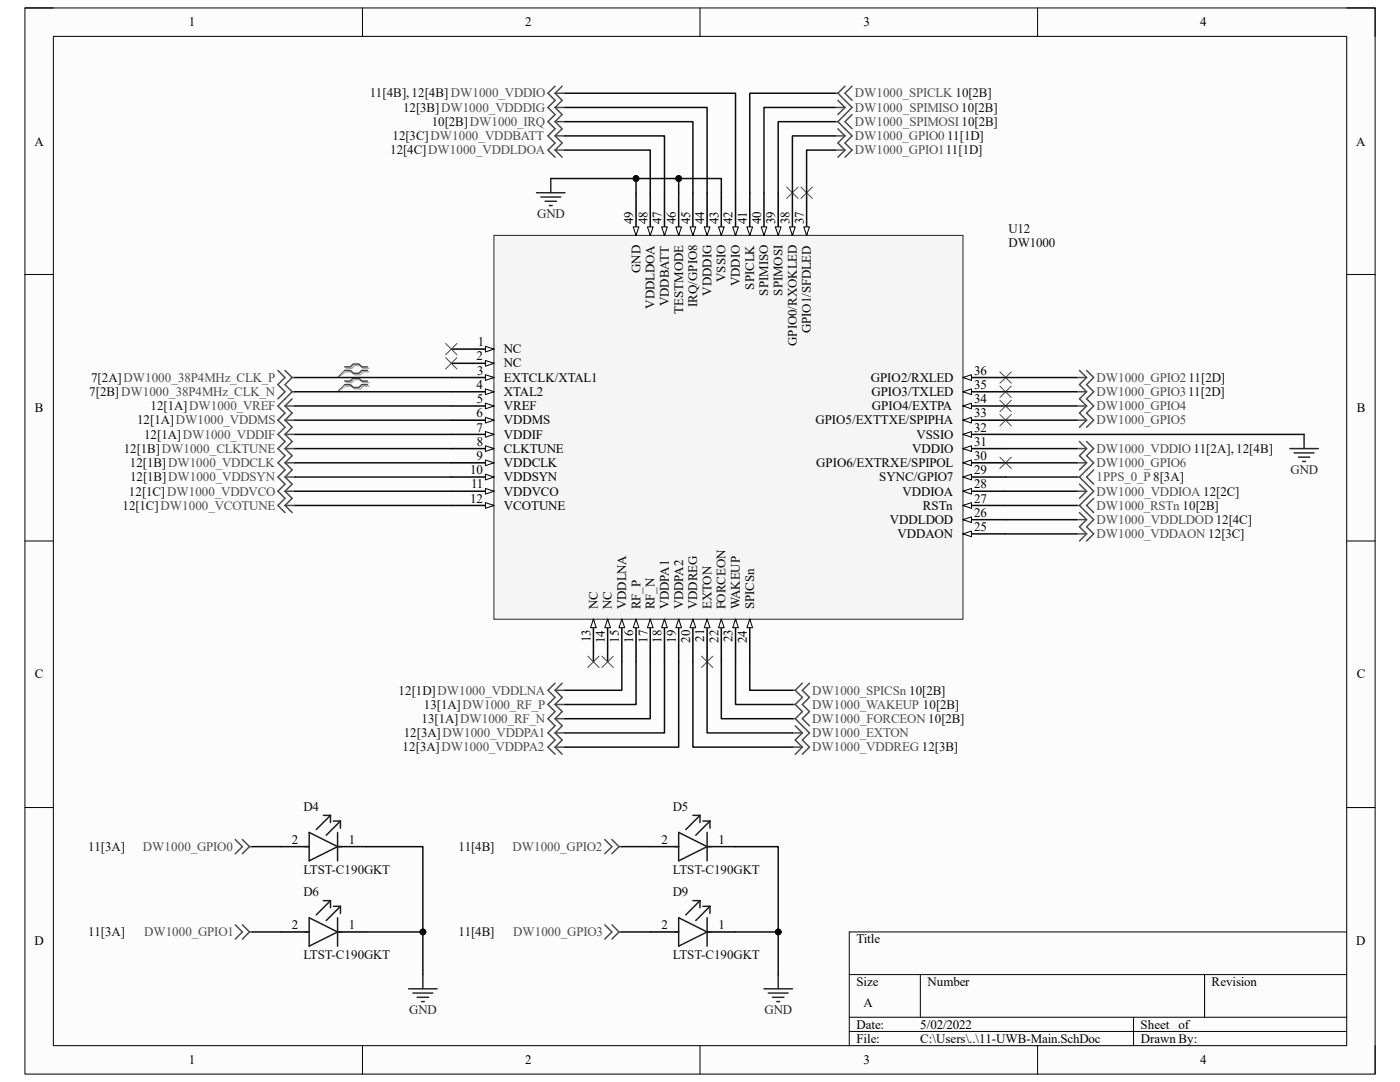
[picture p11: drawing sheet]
<svg xmlns="http://www.w3.org/2000/svg" width="279mm" height="216mm" viewBox="0 0 279 216" stroke-linecap="round" stroke-linejoin="round" font-family="sans-serif">
<path d="M5 1.6h269.4v212.7h-269.4z" fill-rule="evenodd" fill="#fcfcfc"/>
<path d="M5 1.6h269.4v212.7h-269.4z" fill="none" stroke="#000" stroke-width=".2"/>
<path d="M10.6 7.3h258.2v201.4h-258.2z" fill-rule="evenodd" fill="#fcfcfc"/>
<g fill="none" stroke="#000" stroke-width=".2">
<path d="M5 1.6h5.6M10.6 7.3h258.2v201.4h-258.2zM72.3 1.6v5.7M139.7 1.6v5.7M207.1 1.6v5.7M268.8 1.6h5.6v5.7M5 54.8h5.6M268.8 54.8h5.6M5 107.9h5.6M268.8 107.9h5.6M5 161.1h5.6M268.8 161.1h5.6"/>
<path d="M169.5 194.5h99.3M183.7 194.5v8.5M240.4 194.5v8.5M268.8 186h-99.3v22.7M72.3 208.7v5.6M139.7 208.7v5.6M169.5 203h99.3M169.5 205.8h99.3M207.1 208.7v5.6M226.2 203v5.7M274.4 208.7v5.6"/>
</g>
<g fill="none" stroke="#4c4c4c" stroke-width=".3">
<path d="M110.8 20l-1.4 1.4 1.4 1.5-1.4 1.4 1.4 1.4-1.4 1.4 1.4 1.4-1.4 1.5 1.4 1.4M110.8 21.4l1.4 1.5-1.4 1.4M110.8 24.3l1.4 1.4-1.4 1.4M110.8 30l1.4 1.4M110.8 27.1l1.4 1.4-1.4 1.5M110.8 30h2M110.8 27.1h2M110.8 24.3h2M110.8 21.4h2M112.2 20l-1.4 1.4M166.7 30h1.9M166.7 27.1h1.9"/>
<path d="M166.7 24.3h.5M166.7 21.4h1.9M167.2 24.3l2.9 2.8-1.5 1.4 1.5 1.5-1.5 1.4M167.2 25.7l1.4 1.4M167.2 20l1.4 1.4M168.6 30l-1.4 1.4M168.6 27.1l-1.4 1.4 1.4 1.5M168.6 20l1.5 1.4-2.9 2.9M168.6 21.4l-1.4 1.5M170.1 22.9l-1.5 1.4 1.5 1.4M55.5 73.9l1.4 1.4-1.4 1.5 1.4 1.4-1.4 1.4M56.9 73.9l1.4 1.4"/>
<path d="M58.3 75.3l-1.4 1.5 1.4 1.4M58.3 75.3h.6M58.3 78.2l-2.8 2.8 1.4 1.4-1.4 1.4 1.4 1.5-1.4 1.4 1.4 1.4-1.4 1.4 1.4 1.4-1.4 1.5 1.4 1.4-1.4 1.4 1.4 1.4-1.4 1.4 1.4 1.4-1.4 1.5 1.4 1.4M58.3 78.2h.6M58.3 79.6l-1.4 1.4M214.9 75.3h2M214.9 78.2h2M215.4 73.9l1.5 1.4M216.9 73.9l1.4 1.4-1.4 1.5 1.4 1.4-1.4 1.4 1.4 1.4-1.4 1.4 1.4 1.4-1.4 1.5M216.9 78.2l-1.5 1.4 1.5 1.4M216.9 75.3l-1.5 1.5 1.5 1.4M56.9 81l1.4 1.4-1.4 1.4"/>
<path d="M56.9 81h2M56.9 83.8l1.4 1.5-1.4 1.4M56.9 83.8h2M56.9 86.7l1.4 1.4-1.4 1.4M56.9 86.7h2M56.9 89.5l1.4 1.4-1.4 1.5M56.9 89.5h2M56.9 92.4l1.4 1.4-1.4 1.4M56.9 92.4h2M56.9 95.2l1.4 1.4-1.4 1.4M56.9 95.2h2M56.9 98l1.4 1.4-1.4 1.5"/>
<path d="M56.9 98h2M214.9 81h2M214.9 83.8h2M214.9 89.5h2M214.9 92.4h2M214.9 95.2h.5M214.9 98h2M215.4 95.2l2.9 2.8-2.9 2.9M215.4 96.6l1.5 1.4M215.4 88.1l1.5 1.4M216.9 81l-1.5 1.4 1.5 1.4M216.9 83.8l-1.5 1.5"/>
<path d="M216.9 89.5l-1.5 1.4 1.5 1.5M216.9 88.1l1.4 1.4-1.4 1.4 1.4 1.5-2.9 2.8M216.9 98l-1.5 1.4M216.9 92.4l-1.5 1.4M218.3 99.4l-1.4 1.5 1.4 1.4M218.3 93.8l-1.4 1.4 1.4 1.4M56.9 100.9l1.4 1.4M56.9 100.9h2M214.9 100.9h.5M214.9 106.5h2M214.9 103.7h2M215.4 100.9l2.9 2.8-1.4 1.4 1.4 1.4-1.4 1.4"/>
<path d="M215.4 102.3l1.5 1.4M216.9 106.5l-1.5 1.4M216.9 103.7l-1.5 1.4 1.5 1.4M110.8 137.7l1.4 1.5-1.4 1.4M110.8 136.3l-1.4 1.4 1.4 1.5-1.4 1.4 1.4 1.4-1.4 1.4 1.4 1.4-1.4 1.4 1.4 1.5-1.4 1.4 1.4 1.4M110.8 137.7h2M112.2 136.3l-1.4 1.4M158.1 137.7h.6M158.7 137.7l1.4 1.5-1.4 1.4M160.1 136.3l-1.4 1.4M161.5 136.3l-1.4 1.4 1.4 1.5-1.4 1.4 1.4 1.4-1.4 1.4 1.4 1.4M110.8 140.6l1.4 1.4-1.4 1.4"/>
<path d="M110.8 140.6h2M110.8 143.4l1.4 1.4-1.4 1.4M110.8 143.4h2M110.8 146.2l1.4 1.5-1.4 1.4M110.8 146.2h2M110.8 149.1h2M110.8 149.1l1.4 1.4M158.1 140.6h.6M158.1 143.4h.6M158.1 146.2h2M158.1 149.1h2M158.7 140.6l1.4 1.4-1.4 1.4"/>
<path d="M158.7 143.4l2.8 2.8-1.4 1.5 1.4 1.4-1.4 1.4M158.7 144.8l1.4 1.4M160.1 146.2l-1.4 1.5 1.4 1.4M160.1 149.1l-1.4 1.4"/>
</g>
<path d="M98.6 47h93.6v76.6h-93.6z" fill-rule="evenodd" fill="#f5f5f5"/>
<path d="M98.6 47h93.6v76.6h-93.6z" fill="none" stroke="#262626" stroke-width=".2"/>
<path d="M90.1 69.7h8.5" fill="none" stroke="#000" stroke-width=".3"/>
<path d="M96.9 69.1l1.7 .6-1.7 .5z" fill="#fbfbfb"/>
<path d="M96.9 69.1l1.7 .6-1.7 .5z" fill="none" stroke="#000" stroke-width=".2"/>
<path d="M90.1 72.5h8.5" fill="none" stroke="#000" stroke-width=".3"/>
<path d="M96.9 71.9l1.7 .6-1.7 .6z" fill="#fbfbfb"/>
<path d="M96.9 71.9l1.7 .6-1.7 .6z" fill="none" stroke="#000" stroke-width=".2"/>
<path d="M90.1 75.3h8.5" fill="none" stroke="#000" stroke-width=".3"/>
<path d="M96.9 74.8l1.7 .5-1.7 .6z" fill="#fbfbfb"/>
<path d="M96.9 74.8l1.7 .5-1.7 .6z" fill="none" stroke="#000" stroke-width=".2"/>
<path d="M90.1 78.2h8.5" fill="none" stroke="#000" stroke-width=".3"/>
<path d="M96.9 77.6l1.7 .6-1.7 .5z" fill="#fbfbfb"/>
<path d="M96.9 77.6l1.7 .6-1.7 .5z" fill="none" stroke="#000" stroke-width=".2"/>
<path d="M90.1 81h8.5" fill="none" stroke="#000" stroke-width=".3"/>
<path d="M96.9 80.4l1.7 .6-1.7 .6z" fill="#fbfbfb"/>
<path d="M96.9 80.4l1.7 .6-1.7 .6z" fill="none" stroke="#000" stroke-width=".2"/>
<path d="M90.1 83.8h8.5" fill="none" stroke="#000" stroke-width=".3"/>
<path d="M96.9 83.3l1.7 .5-1.7 .6z" fill="#fbfbfb"/>
<path d="M96.9 83.3l1.7 .5-1.7 .6z" fill="none" stroke="#000" stroke-width=".2"/>
<path d="M90.1 86.7h8.5" fill="none" stroke="#000" stroke-width=".3"/>
<path d="M96.9 86.1l1.7 .6-1.7 .5z" fill="#fbfbfb"/>
<path d="M96.9 86.1l1.7 .6-1.7 .5z" fill="none" stroke="#000" stroke-width=".2"/>
<path d="M90.1 89.5h8.5" fill="none" stroke="#000" stroke-width=".3"/>
<path d="M96.9 88.9l1.7 .6-1.7 .6z" fill="#fbfbfb"/>
<path d="M96.9 88.9l1.7 .6-1.7 .6z" fill="none" stroke="#000" stroke-width=".2"/>
<path d="M90.1 92.4h8.5" fill="none" stroke="#000" stroke-width=".3"/>
<path d="M96.9 91.8l1.7 .6-1.7 .5z" fill="#fbfbfb"/>
<path d="M96.9 91.8l1.7 .6-1.7 .5z" fill="none" stroke="#000" stroke-width=".2"/>
<path d="M90.1 95.2h8.5" fill="none" stroke="#000" stroke-width=".3"/>
<path d="M96.9 94.6l1.7 .6-1.7 .6z" fill="#fbfbfb"/>
<path d="M96.9 94.6l1.7 .6-1.7 .6z" fill="none" stroke="#000" stroke-width=".2"/>
<path d="M90.1 98h8.5" fill="none" stroke="#000" stroke-width=".3"/>
<path d="M96.9 97.5l1.7 .5-1.7 .6z" fill="#fbfbfb"/>
<path d="M96.9 97.5l1.7 .5-1.7 .6z" fill="none" stroke="#000" stroke-width=".2"/>
<path d="M90.1 100.9h8.5" fill="none" stroke="#000" stroke-width=".3"/>
<path d="M96.9 100.3l1.7 .6-1.7 .5z" fill="#fbfbfb"/>
<path d="M96.9 100.3l1.7 .6-1.7 .5z" fill="none" stroke="#000" stroke-width=".2"/>
<path d="M118.4 123.6v8.5" fill="none" stroke="#000" stroke-width=".3"/>
<path d="M118.4 123.6l.6 1.7h-1.1z" fill="#fbfbfb"/>
<path d="M118.4 123.6l.6 1.7h-1.1z" fill="none" stroke="#000" stroke-width=".2"/>
<path d="M121.3 123.6v8.5" fill="none" stroke="#000" stroke-width=".3"/>
<path d="M121.3 123.6l.5 1.7h-1.1z" fill="#fbfbfb"/>
<path d="M121.3 123.6l.5 1.7h-1.1z" fill="none" stroke="#000" stroke-width=".2"/>
<path d="M124.1 123.6v8.5" fill="none" stroke="#000" stroke-width=".3"/>
<path d="M124.1 123.6l.6 1.7h-1.2z" fill="#fbfbfb"/>
<path d="M124.1 123.6l.6 1.7h-1.2z" fill="none" stroke="#000" stroke-width=".2"/>
<path d="M126.9 123.6v8.5" fill="none" stroke="#000" stroke-width=".3"/>
<path d="M126.9 123.6l.6 1.7h-1.1z" fill="#fbfbfb"/>
<path d="M126.9 123.6l.6 1.7h-1.1z" fill="none" stroke="#000" stroke-width=".2"/>
<path d="M129.8 123.6v8.5" fill="none" stroke="#000" stroke-width=".3"/>
<path d="M129.8 123.6l.5 1.7h-1.1z" fill="#fbfbfb"/>
<path d="M129.8 123.6l.5 1.7h-1.1z" fill="none" stroke="#000" stroke-width=".2"/>
<path d="M132.6 123.6v8.5" fill="none" stroke="#000" stroke-width=".3"/>
<path d="M132.6 123.6l.6 1.7h-1.2z" fill="#fbfbfb"/>
<path d="M132.6 123.6l.6 1.7h-1.2z" fill="none" stroke="#000" stroke-width=".2"/>
<path d="M135.4 123.6v8.5" fill="none" stroke="#000" stroke-width=".3"/>
<path d="M135.4 123.6l.6 1.7h-1.1z" fill="#fbfbfb"/>
<path d="M135.4 123.6l.6 1.7h-1.1z" fill="none" stroke="#000" stroke-width=".2"/>
<path d="M138.3 123.6v8.5" fill="none" stroke="#000" stroke-width=".3"/>
<path d="M138.3 123.6l.6 1.7h-1.2z" fill="#fbfbfb"/>
<path d="M138.3 123.6l.6 1.7h-1.2z" fill="none" stroke="#000" stroke-width=".2"/>
<path d="M141.1 123.6v8.5" fill="none" stroke="#000" stroke-width=".3"/>
<path d="M141.1 123.6l.6 1.7h-1.1z" fill="#fbfbfb"/>
<path d="M141.1 123.6l.6 1.7h-1.1z" fill="none" stroke="#000" stroke-width=".2"/>
<path d="M144 123.6v8.5" fill="none" stroke="#000" stroke-width=".3"/>
<path d="M144 123.6l.5 1.7h-1.1z" fill="#fbfbfb"/>
<path d="M144 123.6l.5 1.7h-1.1z" fill="none" stroke="#000" stroke-width=".2"/>
<path d="M146.8 123.6v8.5" fill="none" stroke="#000" stroke-width=".3"/>
<path d="M146.8 123.6l.6 1.7h-1.2z" fill="#fbfbfb"/>
<path d="M146.8 123.6l.6 1.7h-1.2z" fill="none" stroke="#000" stroke-width=".2"/>
<path d="M149.6 123.6v8.5" fill="none" stroke="#000" stroke-width=".3"/>
<path d="M149.6 123.6l.6 1.7h-1.1z" fill="#fbfbfb"/>
<path d="M149.6 123.6l.6 1.7h-1.1z" fill="none" stroke="#000" stroke-width=".2"/>
<path d="M192.2 106.5h8.5" fill="none" stroke="#000" stroke-width=".3"/>
<path d="M192.2 106.5l1.7-.5v1.1z" fill="#fbfbfb"/>
<path d="M192.2 106.5l1.7-.5v1.1z" fill="none" stroke="#000" stroke-width=".2"/>
<path d="M192.2 103.7h8.5" fill="none" stroke="#000" stroke-width=".3"/>
<path d="M192.2 103.7l1.7-.6v1.2z" fill="#fbfbfb"/>
<path d="M192.2 103.7l1.7-.6v1.2z" fill="none" stroke="#000" stroke-width=".2"/>
<path d="M192.2 100.9h8.5" fill="none" stroke="#000" stroke-width=".3"/>
<path d="M192.2 100.9l1.7-.6v1.1z" fill="#fbfbfb"/>
<path d="M192.2 100.9l1.7-.6v1.1z" fill="none" stroke="#000" stroke-width=".2"/>
<path d="M192.2 98h8.5" fill="none" stroke="#000" stroke-width=".3"/>
<path d="M192.2 98l1.7-.5v1.1z" fill="#fbfbfb"/>
<path d="M192.2 98l1.7-.5v1.1z" fill="none" stroke="#000" stroke-width=".2"/>
<path d="M192.2 95.2h8.5" fill="none" stroke="#000" stroke-width=".3"/>
<path d="M192.2 95.2l1.7-.6v1.2z" fill="#fbfbfb"/>
<path d="M192.2 95.2l1.7-.6v1.2z" fill="none" stroke="#000" stroke-width=".2"/>
<path d="M192.2 92.4h8.5" fill="none" stroke="#000" stroke-width=".3"/>
<path d="M192.2 92.4l1.7-.6v1.1z" fill="#fbfbfb"/>
<path d="M192.2 92.4l1.7-.6v1.1z" fill="none" stroke="#000" stroke-width=".2"/>
<path d="M192.2 89.5h8.5" fill="none" stroke="#000" stroke-width=".3"/>
<path d="M192.2 89.5l1.7-.5v1.1z" fill="#fbfbfb"/>
<path d="M192.2 89.5l1.7-.5v1.1z" fill="none" stroke="#000" stroke-width=".2"/>
<path d="M192.2 86.7h8.5" fill="none" stroke="#000" stroke-width=".3"/>
<path d="M192.2 86.7l1.7-.6v1.1z" fill="#fbfbfb"/>
<path d="M192.2 86.7l1.7-.6v1.1z" fill="none" stroke="#000" stroke-width=".2"/>
<path d="M192.2 83.8h8.5" fill="none" stroke="#000" stroke-width=".3"/>
<path d="M192.2 83.8l1.7-.5v1.1z" fill="#fbfbfb"/>
<path d="M192.2 83.8l1.7-.5v1.1z" fill="none" stroke="#000" stroke-width=".2"/>
<path d="M192.2 81h8.5" fill="none" stroke="#000" stroke-width=".3"/>
<path d="M192.2 81l1.7-.6v1.2z" fill="#fbfbfb"/>
<path d="M192.2 81l1.7-.6v1.2z" fill="none" stroke="#000" stroke-width=".2"/>
<path d="M192.2 78.2h8.5" fill="none" stroke="#000" stroke-width=".3"/>
<path d="M192.2 78.2l1.7-.6v1.1z" fill="#fbfbfb"/>
<path d="M192.2 78.2l1.7-.6v1.1z" fill="none" stroke="#000" stroke-width=".2"/>
<path d="M192.2 75.3h8.5" fill="none" stroke="#000" stroke-width=".3"/>
<path d="M192.2 75.3l1.7-.5v1.1z" fill="#fbfbfb"/>
<path d="M192.2 75.3l1.7-.5v1.1z" fill="none" stroke="#000" stroke-width=".2"/>
<path d="M161 38.5v8.5" fill="none" stroke="#000" stroke-width=".3"/>
<path d="M160.4 45.3h1.1l-.5 1.7z" fill="#fbfbfb"/>
<path d="M160.4 45.3h1.1l-.5 1.7z" fill="none" stroke="#000" stroke-width=".2"/>
<path d="M158.1 38.5v8.5" fill="none" stroke="#000" stroke-width=".3"/>
<path d="M157.6 45.3h1.1l-.6 1.7z" fill="#fbfbfb"/>
<path d="M157.6 45.3h1.1l-.6 1.7z" fill="none" stroke="#000" stroke-width=".2"/>
<path d="M155.3 38.5v8.5" fill="none" stroke="#000" stroke-width=".3"/>
<path d="M154.7 45.3h1.2l-.6 1.7z" fill="#fbfbfb"/>
<path d="M154.7 45.3h1.2l-.6 1.7z" fill="none" stroke="#000" stroke-width=".2"/>
<path d="M152.5 38.5v8.5" fill="none" stroke="#000" stroke-width=".3"/>
<path d="M151.9 45.3h1.1l-.5 1.7z" fill="#fbfbfb"/>
<path d="M151.9 45.3h1.1l-.5 1.7z" fill="none" stroke="#000" stroke-width=".2"/>
<path d="M149.6 38.5v8.5" fill="none" stroke="#000" stroke-width=".3"/>
<path d="M149.1 45.3h1.1l-.6 1.7z" fill="#fbfbfb"/>
<path d="M149.1 45.3h1.1l-.6 1.7z" fill="none" stroke="#000" stroke-width=".2"/>
<path d="M146.8 38.5v8.5" fill="none" stroke="#000" stroke-width=".3"/>
<path d="M146.2 45.3h1.2l-.6 1.7z" fill="#fbfbfb"/>
<path d="M146.2 45.3h1.2l-.6 1.7z" fill="none" stroke="#000" stroke-width=".2"/>
<path d="M144 38.5v8.5" fill="none" stroke="#000" stroke-width=".3"/>
<path d="M143.4 45.3h1.1l-.5 1.7z" fill="#fbfbfb"/>
<path d="M143.4 45.3h1.1l-.5 1.7z" fill="none" stroke="#000" stroke-width=".2"/>
<path d="M141.1 38.5v8.5" fill="none" stroke="#000" stroke-width=".3"/>
<path d="M140.6 45.3h1.1l-.6 1.7z" fill="#fbfbfb"/>
<path d="M140.6 45.3h1.1l-.6 1.7z" fill="none" stroke="#000" stroke-width=".2"/>
<path d="M138.3 38.5v8.5" fill="none" stroke="#000" stroke-width=".3"/>
<path d="M137.7 45.3h1.2l-.6 1.7z" fill="#fbfbfb"/>
<path d="M137.7 45.3h1.2l-.6 1.7z" fill="none" stroke="#000" stroke-width=".2"/>
<path d="M135.4 38.5v8.5" fill="none" stroke="#000" stroke-width=".3"/>
<path d="M134.9 45.3h1.1l-.6 1.7z" fill="#fbfbfb"/>
<path d="M134.9 45.3h1.1l-.6 1.7z" fill="none" stroke="#000" stroke-width=".2"/>
<path d="M132.6 38.5v8.5" fill="none" stroke="#000" stroke-width=".3"/>
<path d="M132 45.3h1.2l-.6 1.7z" fill="#fbfbfb"/>
<path d="M132 45.3h1.2l-.6 1.7z" fill="none" stroke="#000" stroke-width=".2"/>
<path d="M129.8 38.5v8.5" fill="none" stroke="#000" stroke-width=".3"/>
<path d="M129.2 45.3h1.1l-.5 1.7z" fill="#fbfbfb"/>
<path d="M129.2 45.3h1.1l-.5 1.7z" fill="none" stroke="#000" stroke-width=".2"/>
<path d="M126.9 38.5v8.5" fill="none" stroke="#000" stroke-width=".3"/>
<path d="M126.4 45.3h1.1l-.6 1.7z" fill="#fbfbfb"/>
<path d="M126.4 45.3h1.1l-.6 1.7z" fill="none" stroke="#000" stroke-width=".2"/>
<path d="M110.8 18.6l1.4 1.4M110.8 17.2l-1.4 1.4 1.4 1.4M110.8 18.6h2M112.2 17.2l-1.4 1.4M166.7 18.6h.5M167.2 18.6l1.4 1.4M168.6 17.2l-1.4 1.4M170.1 17.2l-1.5 1.4 1.5 1.4M68.8 73.2h1.1l.6-.6h1.1l.6 .6h1.1M68.8 73.9h1.1l.6 .6h1.1l.6-.6h1.1M68.8 76h1.1l.6-.5h1.1l.6 .5h1.1M68.8 76.8h1.1l.6 .5h1.1l.6-.5h1.1" fill="none" stroke="#4c4c4c" stroke-width=".3"/>
<g fill="none" stroke="#4c4c4c" stroke-width=".2">
<path d="M157 37.3l2.3 2.3M159.3 37.3l-2.3 2.3M159.8 37.3l2.3 2.3M162.1 37.3l-2.3 2.3M68.8 73.9l-1.4 1.4M68.8 76.8l-1.4 1.4M88.9 68.5l2.3 2.3M88.9 71.4l2.3 2.2M91.2 68.5l-2.3 2.3M91.2 71.4l-2.3 2.2M199.5 79.9l2.3 2.2M199.5 77l2.3 2.3"/>
<path d="M199.5 74.2l2.3 2.3M201.8 79.9l-2.3 2.2M201.8 77l-2.3 2.3M201.8 74.2l-2.3 2.3M199.5 91.2l2.3 2.3M199.5 82.7l2.3 2.3M201.8 91.2l-2.3 2.3M201.8 82.7l-2.3 2.3M117.3 130.9l2.3 2.3M119.6 130.9l-2.3 2.3M120.1 130.9l2.3 2.3M122.4 130.9l-2.3 2.3"/>
<path d="M140 130.9l2.3 2.3M142.3 130.9l-2.3 2.3"/>
</g>
<g fill="none" stroke="#262626" stroke-width=".3">
<path d="M107.1 38.5h5.7M107.9 39.3h4M109.9 35.6v2.9M108.8 40.2h2.3M109.6 41h.6M257.4 89.5h5.7M258.3 90.4h3.9M259.1 91.2h2.3M260 92.1h.5M260.3 86.7v2.8M81.6 197.3h5.6M82.4 198.2h4"/>
<path d="M83.3 199h2.2M84.1 199.9h.6M84.4 194.5v2.8"/>
</g>
<path d="M69.1 73.5h1.1l.6-.6h1.1l.6 .6h1.1M69.1 74.2h1.1l.6 .6h1.1l.6-.6h1.1M69.1 76.3h1.1l.6-.5h1.1l.6 .5h1.1M69.1 77h1.1l.6 .6h1.1l.6-.6h1.1" fill="none" stroke="#aeaeae" stroke-width=".3"/>
<path d="M69.1 74.2l-1.7 1.1M69.1 77l-1.7 1.2" fill="none" stroke="#aeaeae" stroke-width=".2"/>
<path d="M56 168.9h5.7M67.4 168.9h5.6M129.8 168.9h5.6M141.1 168.9h5.7M56 186h5.7M67.4 186h5.6M129.8 186h5.6M141.1 186h5.7" fill="none" stroke="#000" stroke-width=".3"/>
<g fill="none" stroke="#1c1c1c" stroke-width=".3">
<path d="M60.8 168.9h.9M61.7 166.1l5.7 2.8-5.7 2.9zM64.5 162.7h1.5M64.5 179.7h1.5M66 162.7l-2.9 2.8M66 162.7v1.4M66 179.7v1.4M66 179.7l-2.9 2.9M66.5 163.8h1.4M67.4 166.1v5.7M67.4 168.9h.8M67.9 163.8l-2.8 2.9"/>
<path d="M67.9 163.8v1.4M134.6 168.9h.8M135.4 166.1l5.7 2.8-5.7 2.9zM138.3 162.7h1.4M138.3 179.7h1.4M139.7 162.7l-2.8 2.8M139.7 162.7v1.4M139.7 179.7v1.4M139.7 179.7l-2.8 2.9M140.3 163.8h1.4M141.1 168.9h.9M141.1 166.1v5.7"/>
<path d="M141.7 163.8l-2.8 2.9M141.7 163.8v1.4M60.9 186h.8M61.7 183.1l5.7 2.9-5.7 2.8zM66.5 180.8h1.4M67.4 183.1v5.7M67.4 186h.8M67.9 180.8v1.5M67.9 180.8l-2.8 2.9M134.6 186h.8M135.4 183.1l5.7 2.9-5.7 2.8zM140.3 180.8h1.4"/>
<path d="M141.1 186h.9M141.1 183.1v5.7M141.7 180.8v1.5M141.7 180.8l-2.8 2.9"/>
</g>
<g fill="none" stroke="#0e0e0e" stroke-width=".3">
<path d="M109.9 35.6h17v2.9M58.9 75.3h31.2M58.9 78.2h31.2M200.7 75.3h14.2M200.7 78.2h14.2M58.9 81h31.2M58.9 83.8h31.2M58.9 86.7h31.2M58.9 89.5h31.2M58.9 92.4h31.2M58.9 95.2h31.2M58.9 98h31.2"/>
<path d="M200.7 81h14.2M200.7 83.8h14.2M200.7 89.5h14.2M200.7 92.4h14.2M200.7 95.2h14.2M200.7 98h14.2M58.9 100.9h31.2M200.7 100.9h14.2M200.7 103.7h14.2M200.7 106.5h14.2M124.1 132.1v5.6h-11.3M126.9 132.1v8.5h-14.1"/>
<path d="M129.8 132.1v11.3h-17M132.6 132.1v14.1h-19.8M135.4 132.1v17h-22.6M138.3 132.1v17h19.8M141.1 132.1v14.1h17M144 132.1v11.3h14.1M146.8 132.1v8.5h11.3M149.6 132.1v5.6h8.5"/>
</g>
<circle cx="126.9" cy="35.6" r=".57" fill="#0e0e0e"/>
<circle cx="126.9" cy="35.6" r=".57" fill="none" stroke="#0e0e0e" stroke-width=".2"/>
<path d="M126.9 35.6h8.5v2.9" fill="none" stroke="#0e0e0e" stroke-width=".3"/>
<circle cx="135.4" cy="35.6" r=".57" fill="#0e0e0e"/>
<circle cx="135.4" cy="35.6" r=".57" fill="none" stroke="#0e0e0e" stroke-width=".2"/>
<circle cx="126.9" cy="35.6" r=".57" fill="#0e0e0e"/>
<circle cx="126.9" cy="35.6" r=".57" fill="none" stroke="#0e0e0e" stroke-width=".2"/>
<path d="M135.4 35.6h8.6v2.9" fill="none" stroke="#0e0e0e" stroke-width=".3"/>
<circle cx="135.4" cy="35.6" r=".57" fill="#0e0e0e"/>
<circle cx="135.4" cy="35.6" r=".57" fill="none" stroke="#0e0e0e" stroke-width=".2"/>
<path d="M112.8 18.6h34v19.9M166.7 18.6h-17.1v19.9M112.8 30h17v8.5M112.8 27.1h19.8v11.4M112.8 24.3h25.5v14.2M112.8 21.4h28.3v17.1M166.7 30h-5.7v8.5M166.7 27.1h-8.6v11.4M166.7 24.3h-11.4v14.2M166.7 21.4h-14.2v17.1M200.7 86.7h59.6M73 168.9h11.4v25.6" fill="none" stroke="#0e0e0e" stroke-width=".3"/>
<circle cx="84.4" cy="186" r=".57" fill="#0e0e0e"/>
<circle cx="84.4" cy="186" r=".57" fill="none" stroke="#0e0e0e" stroke-width=".2"/>
<path d="M73 186h11.4" fill="none" stroke="#0e0e0e" stroke-width=".3"/>
<circle cx="84.4" cy="186" r=".57" fill="#0e0e0e"/>
<circle cx="84.4" cy="186" r=".57" fill="none" stroke="#0e0e0e" stroke-width=".2"/>
<g fill="none" stroke="#4c4c4c" stroke-width=".3">
<path d="M47 167.5l1.4 1.4-1.4 1.5M48.4 167.5l1.4 1.4M49.8 168.9l-1.4 1.5M49.8 168.9h.6M120.7 167.5l1.4 1.4-1.4 1.5M122.1 167.5l1.4 1.4M123.5 168.9h.6M123.5 168.9l-1.4 1.5M47 184.5l1.4 1.5-1.4 1.4M48.4 184.5l1.4 1.5M49.8 186l-1.4 1.4M49.8 186h.6"/>
<path d="M120.7 184.5l1.4 1.5-1.4 1.4M122.1 184.5l1.4 1.5M123.5 186h.6M123.5 186l-1.4 1.4"/>
</g>
<path d="M50.4 168.9h5.6M124.1 168.9h5.7M146.8 168.9h8.5v25.6M50.4 186h5.6M124.1 186h5.7" fill="none" stroke="#0e0e0e" stroke-width=".3"/>
<path d="M152.5 197.3h5.6M153.3 198.2h4M154.2 199h2.2M155 199.9h.6M155.3 194.5v2.8" fill="none" stroke="#262626" stroke-width=".3"/>
<circle cx="155.3" cy="186" r=".57" fill="#0e0e0e"/>
<circle cx="155.3" cy="186" r=".57" fill="none" stroke="#0e0e0e" stroke-width=".2"/>
<path d="M146.8 186h8.5" fill="none" stroke="#0e0e0e" stroke-width=".3"/>
<circle cx="155.3" cy="186" r=".57" fill="#0e0e0e"/>
<circle cx="155.3" cy="186" r=".57" fill="none" stroke="#0e0e0e" stroke-width=".2"/>
<g font-size="2.6">
<text x="37.7" y="5.2">1</text>
<text x="104.8" y="5.2">2</text>
<text x="172.3" y="5.2">3</text>
<text x="239.5" y="5.2">4</text>
<text x="6.9" y="29">A</text>
<text x="270.7" y="29">A</text>
<text x="126.4" y="44.7" transform="rotate(-90 126.4 44.7)">49</text>
<text x="129.2" y="44.7" transform="rotate(-90 129.2 44.7)">48</text>
<text x="132" y="44.7" transform="rotate(-90 132 44.7)">47</text>
<text x="134.9" y="44.7" transform="rotate(-90 134.9 44.7)">46</text>
<text x="137.7" y="44.7" transform="rotate(-90 137.7 44.7)">45</text>
<text x="140.5" y="44.7" transform="rotate(-90 140.5 44.7)">44</text>
<text x="143.4" y="44.7" transform="rotate(-90 143.4 44.7)">43</text>
<text x="146.2" y="44.7" transform="rotate(-90 146.2 44.7)">42</text>
<text x="149.1" y="44.7" transform="rotate(-90 149.1 44.7)">41</text>
<text x="151.9" y="44.7" transform="rotate(-90 151.9 44.7)">40</text>
<text x="154.7" y="44.7" transform="rotate(-90 154.7 44.7)">39</text>
<text x="157.6" y="44.7" transform="rotate(-90 157.6 44.7)">38</text>
<text x="160.4" y="44.7" transform="rotate(-90 160.4 44.7)">37</text>
<text x="127.8" y="54.4" transform="rotate(-90 127.8 54.4)">GND</text>
<text x="142" y="59" transform="rotate(-90 142 59)">VDDDIG</text>
<text x="144.8" y="56.3" transform="rotate(-90 144.8 56.3)">VSSIO</text>
<text x="147.7" y="57.1" transform="rotate(-90 147.7 57.1)">VDDIO</text>
<text x="150.5" y="57.8" transform="rotate(-90 150.5 57.8)">SPICLK</text>
<text x="153.3" y="59" transform="rotate(-90 153.3 59)">SPIMISO</text>
<text x="156.2" y="59" transform="rotate(-90 156.2 59)">SPIMOSI</text>
<text x="130.6" y="61.6" transform="rotate(-90 130.6 61.6)">VDDLDOA</text>
<text x="133.5" y="61.1" transform="rotate(-90 133.5 61.1)">VDDBATT</text>
<text x="136.3" y="62.6" transform="rotate(-90 136.3 62.6)">TESTMODE</text>
<text x="139.1" y="61.2" transform="rotate(-90 139.1 61.2)">IRQ/GPIO8</text>
<text x="95.1" y="71.9">2</text>
<text x="95.3" y="69.1">1</text>
<text x="100.5" y="70.5">NC</text>
<text x="159" y="69" transform="rotate(-90 159 69)">GPIO0/RXOKLED</text>
<text x="161.8" y="66.5" transform="rotate(-90 161.8 66.5)">GPIO1/SFDLED</text>
<text x="95.1" y="77.6">4</text>
<text x="95.2" y="74.8">3</text>
<text x="100.5" y="73.3">NC</text>
<text x="100.5" y="76.2">EXTCLK/XTAL1</text>
<text x="173.8" y="76.2">GPIO2/RXLED</text>
<text x="194.4" y="77.6">35</text>
<text x="194.4" y="74.8">36</text>
<text x="7" y="82.2">B</text>
<text x="95.1" y="83.3">6</text>
<text x="95.2" y="80.4">5</text>
<text x="100.5" y="79">XTAL2</text>
<text x="100.5" y="81.8">VREF</text>
<text x="173.9" y="79">GPIO3/TXLED</text>
<text x="174" y="81.8">GPIO4/EXTPA</text>
<text x="194.4" y="83.3">33</text>
<text x="194.4" y="80.4">34</text>
<text x="270.8" y="82.2">B</text>
<text x="95.1" y="86.1">7</text>
<text x="95.2" y="88.9">8</text>
<text x="100.5" y="84.7">VDDMS</text>
<text x="100.5" y="87.5">VDDIF</text>
<text x="162.7" y="84.7">GPIO5/EXTTXE/SPIPHA</text>
<text x="182.9" y="87.5">VSSIO</text>
<text x="194.4" y="88.9">31</text>
<text x="194.4" y="86.1">32</text>
<text x="93.8" y="94.6">10</text>
<text x="95.1" y="91.8">9</text>
<text x="100.5" y="90.3">CLKTUNE</text>
<text x="100.5" y="93.2">VDDCLK</text>
<text x="162.9" y="93.2">GPIO6/EXTRXE/SPIPOL</text>
<text x="182" y="90.3">VDDIO</text>
<text x="194.4" y="94.6">29</text>
<text x="194.4" y="91.8">30</text>
<text x="93.8" y="100.3">12</text>
<text x="94" y="97.5">11</text>
<text x="100.5" y="96.1">VDDSYN</text>
<text x="100.5" y="98.9">VDDVCO</text>
<text x="100.5" y="101.7">VCOTUNE</text>
<text x="175.5" y="96.1">SYNC/GPIO7</text>
<text x="180.1" y="98.9">VDDIOA</text>
<text x="184.2" y="101.7">RSTn</text>
<text x="194.4" y="100.3">27</text>
<text x="194.4" y="97.5">28</text>
<text x="177.6" y="104.6">VDDLDOD</text>
<text x="179.1" y="107.4">VDDAON</text>
<text x="194.4" y="106">25</text>
<text x="194.4" y="103.1">26</text>
<text x="119.3" y="121.6" transform="rotate(-90 119.3 121.6)">NC</text>
<text x="122.1" y="121.6" transform="rotate(-90 122.1 121.6)">NC</text>
<text x="125" y="121.6" transform="rotate(-90 125 121.6)">VDDLNA</text>
<text x="127.8" y="121.6" transform="rotate(-90 127.8 121.6)">RF_P</text>
<text x="130.6" y="121.6" transform="rotate(-90 130.6 121.6)">RF_N</text>
<text x="133.5" y="121.6" transform="rotate(-90 133.5 121.6)">VDDPA1</text>
<text x="136.3" y="121.6" transform="rotate(-90 136.3 121.6)">VDDPA2</text>
<text x="139.1" y="121.6" transform="rotate(-90 139.1 121.6)">VDDREG</text>
<text x="142" y="121.6" transform="rotate(-90 142 121.6)">EXTON</text>
<text x="144.8" y="121.6" transform="rotate(-90 144.8 121.6)">FORCEON</text>
<text x="147.7" y="121.6" transform="rotate(-90 147.7 121.6)">WAKEUP</text>
<text x="150.5" y="121.6" transform="rotate(-90 150.5 121.6)">SPICSn</text>
<text x="117.9" y="128.2" transform="rotate(-90 117.9 128.2)">13</text>
<text x="120.7" y="128.3" transform="rotate(-90 120.7 128.3)">14</text>
<text x="123.5" y="128.2" transform="rotate(-90 123.5 128.2)">15</text>
<text x="126.4" y="128.3" transform="rotate(-90 126.4 128.3)">16</text>
<text x="129.2" y="128.3" transform="rotate(-90 129.2 128.3)">17</text>
<text x="132" y="128.2" transform="rotate(-90 132 128.2)">18</text>
<text x="134.9" y="128.3" transform="rotate(-90 134.9 128.3)">19</text>
<text x="137.7" y="128.3" transform="rotate(-90 137.7 128.3)">20</text>
<text x="140.5" y="128.1" transform="rotate(-90 140.5 128.1)">21</text>
<text x="143.4" y="128.3" transform="rotate(-90 143.4 128.3)">22</text>
<text x="146.2" y="128.2" transform="rotate(-90 146.2 128.2)">23</text>
<text x="149.1" y="128.3" transform="rotate(-90 149.1 128.3)">24</text>
<text x="7" y="135.4">C</text>
<text x="270.8" y="135.4">C</text>
<text x="58.3" y="168.4">2</text>
<text x="69.6" y="168.4">1</text>
<text x="132" y="168.4">2</text>
<text x="143.4" y="168.4">1</text>
<text x="58.3" y="185.4">2</text>
<text x="69.6" y="185.4">1</text>
<text x="132" y="185.4">2</text>
<text x="143.4" y="185.4">1</text>
<text x="6.9" y="188.6">D</text>
<text x="170.9" y="188.2">Title</text>
<text x="270.7" y="188.6">D</text>
<text x="170.9" y="196.7">Size</text>
<text x="185.1" y="196.7">Number</text>
<text x="241.8" y="196.7">Revision</text>
<text x="172.3" y="201">A</text>
<text x="170.9" y="205.2">Date:</text>
<text x="170.9" y="208.1">File:</text>
<text x="183.6" y="205.2">5/02/2022</text>
<text x="183.7" y="208.1">C:\Users\..\11-UWB-Main.SchDoc</text>
<text x="227.6" y="205.2">Sheet of</text>
<text x="227.7" y="208.1">Drawn By:</text>
<text x="37.7" y="212.3">1</text>
<text x="104.8" y="212.3">2</text>
<text x="172.3" y="212.3">3</text>
<text x="239.5" y="212.3">4</text>
</g>
<g font-size="2.6" fill="#0e0e0e">
<text x="73.8" y="19.4">11[4B], 12[4B] DW1000_VDDIO</text>
<text x="80.4" y="22.3">12[3B]DW1000_VDDDIG</text>
<text x="78.3" y="27.9">12[3C]DW1000_VDDBATT</text>
<text x="86.1" y="25.1">10[2B]DW1000_IRQ</text>
<text x="189" y="27.9">11[1D]</text>
<text x="77.9" y="30.8">12[4C]DW1000_VDDLDOA</text>
<text x="201.3" y="46.4">U12</text>
<text x="201.3" y="49.2">DW1000</text>
<text x="18.2" y="76.2">7[2A]DW1000_38P4MHz_CLK_P</text>
<text x="17.8" y="79">7[2B]DW1000_38P4MHz_CLK_N</text>
<text x="30" y="81.8">12[1A]DW1000_VREF</text>
<text x="27.3" y="84.7">12[1A]DW1000_VDDMS</text>
<text x="28.7" y="87.5">12[1A]DW1000_VDDIF</text>
<text x="24.7" y="90.3">12[1B]DW1000_CLKTUNE</text>
<text x="25.9" y="93.2">12[1B]DW1000_VDDCLK</text>
<text x="24.4" y="101.7">12[1C]DW1000_VCOTUNE</text>
<text x="25.7" y="98.9">12[1C]DW1000_VDDVCO</text>
<text x="26" y="96.1">12[1B]DW1000_VDDSYN</text>
<text x="79.5" y="138.6">12[1D]DW1000_VDDLNA</text>
<text x="84.6" y="141.4">13[1A]DW1000_RF_P</text>
<text x="80.3" y="149.9">12[3A]DW1000_VDDPA2</text>
<text x="80.6" y="147.1">12[3A]DW1000_VDDPA1</text>
<text x="84.1" y="144.3">13[1A]DW1000_RF_N</text>
<text x="60.5" y="161.8">D4</text>
<text x="134.3" y="161.8">D5</text>
<text x="17.6" y="169.8">11[3A]</text>
<text x="91.5" y="169.8">11[4B]</text>
<text x="60.5" y="174.3">LTST-C190GKT</text>
<text x="60.5" y="178.9">D6</text>
<text x="134.3" y="174.3">LTST-C190GKT</text>
<text x="134.3" y="178.9">D9</text>
<text x="17.6" y="186.8">11[3A]</text>
<text x="60.5" y="191.3">LTST-C190GKT</text>
<text x="91.5" y="186.8">11[4B]</text>
<text x="134.3" y="191.3">LTST-C190GKT</text>
</g>
<g font-size="2.6" fill="#4c4c4c">
<text x="170.6" y="22.3">DW1000_SPIMISO 10[2B]</text>
<text x="170.6" y="19.4">DW1000_SPICLK 10[2B]</text>
<text x="170.6" y="27.9">DW1000_GPIO0</text>
<text x="170.6" y="25.1">DW1000_SPIMOSI 10[2B]</text>
<text x="170.6" y="30.8">DW1000_GPIO111[1D]</text>
<text x="218.8" y="76.2">DW1000_GPIO211[2D]</text>
<text x="218.8" y="81.8">DW1000_GPIO4</text>
<text x="218.8" y="79">DW1000_GPIO311[2D]</text>
<text x="218.8" y="84.7">DW1000_GPIO5</text>
<text x="218.8" y="93.2">DW1000_GPIO6</text>
<text x="218.8" y="90.3">DW1000_VDDIO 11[2A], 12[4B]</text>
<text x="218.8" y="101.7">DW1000_RSTn 10[2B]</text>
<text x="218.8" y="98.9">DW1000_VDDIOA 12[2C]</text>
<text x="218.8" y="96.1">1PPS_0_P 8[3A]</text>
<text x="218.8" y="107.4">DW1000_VDDAON 12[3C]</text>
<text x="218.8" y="104.6">DW1000_VDDLDOD 12[4C]</text>
<text x="162.1" y="138.6">DW1000_SPICSn 10[2B]</text>
<text x="162.1" y="141.4">DW1000_WAKEUP 10[2B]</text>
<text x="162.1" y="144.3">DW1000_FORCEON 10[2B]</text>
<text x="162.1" y="147.1">DW1000_EXTON</text>
<text x="162.1" y="149.9">DW1000_VDDREG 12[3B]</text>
<text x="28.5" y="169.8">DW1000_GPIO0</text>
<text x="102.3" y="169.8">DW1000_GPIO2</text>
<text x="28.7" y="186.8">DW1000_GPIO1</text>
<text x="102.4" y="186.8">DW1000_GPIO3</text>
</g>
<g font-size="2.6" fill="#262626">
<text x="107.2" y="43.6">GND</text>
<text x="257.5" y="94.6">GND</text>
<text x="81.7" y="202.4">GND</text>
<text x="152.6" y="202.4">GND</text>
</g>
</svg>
